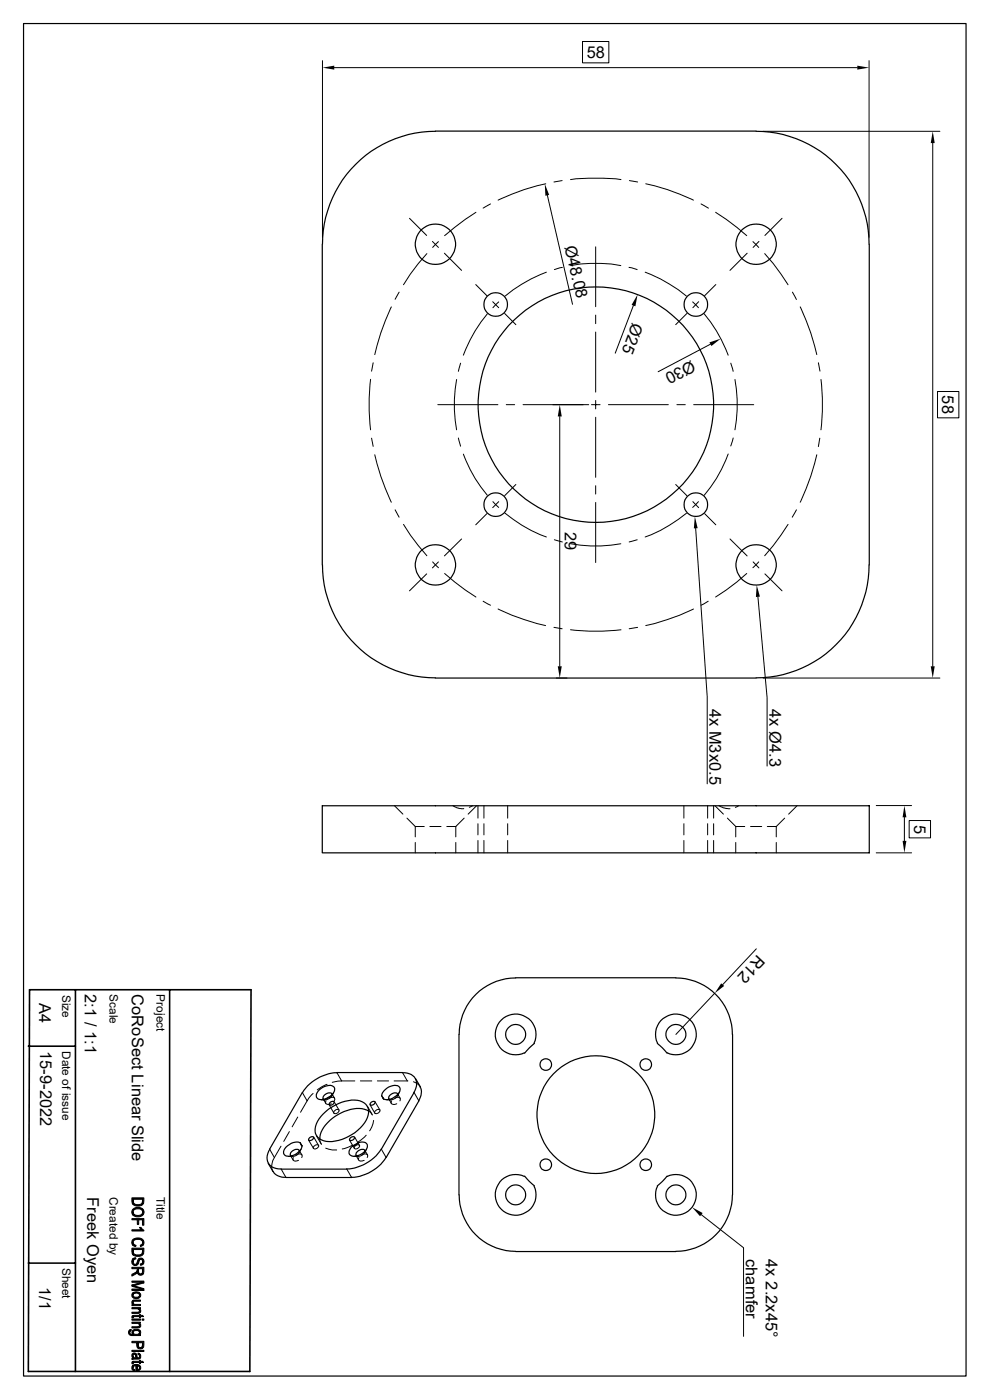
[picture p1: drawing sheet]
<svg xmlns="http://www.w3.org/2000/svg" width="210mm" height="297mm" viewBox="0 0 210 297" stroke-linecap="round" stroke-linejoin="round" font-family="sans-serif">
<g fill="none" stroke="#000" stroke-width=".25">
<path d="M5 5h199.9v286.9h-199.9zM92.4 27.8h68M92.4 27.9a24 24 0 0 0-24 23.9M160.4 27.9a24 24 0 0 1 24 23.9M68.4 51.8v68M184.4 51.8v68M68.4 119.8a24 24 0 0 0 24 24h68a24.1 24.1 0 0 0 24-24M68.4 170.9h116v10h-116zM97.4 219.5v34M109.4 207.4h34M109.4 207.5a12 12 0 0 0-12 12M143.4 207.5a12 12 0 0 1 12 12"/>
<path d="M155.4 219.5v34M64.1 231.8l-6.9 12M68.6 236.3a8.8 8.8 0 0 1 7.8-2.7 2.46 2.46 0 0 1 1.5 3.5 9.4 9.4 0 0 1-8.7 5 2.6 2.6 0 0 1-1.8-4.2zM70 233.9l.8-.2a.57 .57 0 0 1-.3 .7 .57 .57 0 0 1-.7-.2zM70.3 232.5l-1.3 .7M70.3 232.4l.5-.6a.94 .94 0 0 0 0-1.2 .94 .94 0 0 0-1.1-.3 2.84 2.84 0 0 0-2.6 2.2 1.05 1.05 0 0 0 1.5 .8l.4-.2M70.4 232.3a.61 .61 0 0 0-1-.4l-.8 .7-.1 .4 .2 .3M71.5 227.5h13.9M71.5 227.6a9.3 9.3 0 0 0-7.3 4.2M78.2 235.7a6.2 6.2 0 0 0-5.8 .4 7.9 7.9 0 0 0-4.5 5.1v.5M78.7 233.9l.8-.2a.57 .57 0 0 1-.3 .7 .57 .57 0 0 1-.7-.2zM80.9 232.5l.5 .7-.2-.4"/>
<path d="M81 232.5a2.76 2.76 0 0 1 3.6-2 1.53 1.53 0 0 1-.9 2.2l-1.3 .6-1-.2M84.4 232.3a.61 .61 0 0 0-1-.4l-.9 .7-.1 .4 .2 .3M85.4 227.6a2.49 2.49 0 0 1 2.6 1 2.49 2.49 0 0 1 .1 2.7l-7.2 12.5a9.3 9.3 0 0 1-7.4 4.2M88.1 228.8l1.1 1.7M89.1 230.6a3 3 0 0 1-.3 3l-6.9 12M113.3 221.3a4.3 4.3 0 0 0-3.3-6.1 4.3 4.3 0 0 0-4.9 4.9 4.3 4.3 0 0 0 6.2 3.3M113.4 221.4l-2.1 2M139.4 221.4l2.1 2M139.5 221.3a4.3 4.3 0 0 1 3.2-6.1 4.3 4.3 0 0 1 4.9 4.9 4.3 4.3 0 0 1-6.1 3.3M56.9 246.8l1 1.7M57.2 243.8a2.5 2.5 0 0 0 1 4l1.4 .2M59.6 248h14"/>
<path d="M63.5 244.3a.61 .61 0 0 0-1-.4l-.9 .7v.4l.2 .2M63.8 242.8l.3 .3-.2-.3a1.19 1.19 0 0 0-1.7-.4 2.6 2.6 0 0 0-2 2.2 1.13 1.13 0 0 0 1.6 .6 2.93 2.93 0 0 0 2.3-2.1M65.7 241.4l.7-.2a.57 .57 0 0 1-.2 .7 .57 .57 0 0 1-.8-.2zM74.3 241.4l.8-.2a.57 .57 0 0 1-.3 .7 .57 .57 0 0 1-.7-.2zM74.8 243.1l1.2-.7-.5 .5zM76 242.4l.5-.1a1.03 1.03 0 0 1 1.3 .4 1.03 1.03 0 0 1-.2 1.3 2.91 2.91 0 0 1-3.2 1.1 1.08 1.08 0 0 1 .1-1.6l.3-.3M77.4 244.3a.61 .61 0 0 0-1-.4l-.8 .7-.1 .4 .2 .2M81.9 245.6a9.5 9.5 0 0 1-7.3 4.2h-13.9a2.87 2.87 0 0 1-2.7-1.3M97.4 253.5a12 12 0 0 0 12 12h34a12.1 12.1 0 0 0 12-12M111.3 249.6a4.3 4.3 0 0 0-6.2 3.3 4.3 4.3 0 0 0 4.9 4.9 4.3 4.3 0 0 0 3.3-6.2M111.3 249.5l2.1 2.1M141.5 249.5l-2.1 2.1"/>
<path d="M141.5 249.6a4.3 4.3 0 0 1 6.1 3.3 4.3 4.3 0 0 1-4.9 4.9 4.3 4.3 0 0 1-3.2-6.2"/>
<circle cx="92.4" cy="51.8" r="4.3"/>
<circle cx="160.4" cy="51.8" r="4.3"/>
<circle cx="105.1" cy="64.6" r="2.51"/>
<circle cx="147.6" cy="64.6" r="2.51"/>
<circle cx="126.4" cy="85.8" r="25"/>
<circle cx="92.4" cy="119.8" r="4.3"/>
<circle cx="105.1" cy="107.1" r="2.51"/>
<circle cx="147.6" cy="107.1" r="2.51"/>
<circle cx="160.4" cy="119.8" r="4.3"/>
<circle cx="109.4" cy="219.4" r="2.11"/>
<circle cx="143.4" cy="219.4" r="2.11"/>
<circle cx="115.8" cy="225.8" r="1.22"/>
<circle cx="126.4" cy="236.5" r="12.5"/>
<circle cx="137" cy="225.8" r="1.22"/>
<circle cx="109.4" cy="253.5" r="2.11"/>
<circle cx="115.8" cy="247.1" r="1.22"/>
<circle cx="137" cy="247.1" r="1.22"/>
<circle cx="143.4" cy="253.5" r="2.11"/>
</g>
<g fill="none" stroke="#000" stroke-width=".21">
<path d="M68.4 12.9v37.4M70.9 14.4h111M123.6 8.8h5.6v4.5h-5.6zM184.4 12.9v37.4M115.8 39a43.9 43.9 0 0 0-10.1 3.5M119.3 38.3l-1.8 .3M121 38.1a45.2 45.2 0 0 1 10.7 0M133.5 38.3l1.8 .3M137 39a43.9 43.9 0 0 1 10.1 3.5M161.9 27.9h37.5M197.9 30.4v111M86.9 46.3l3.6 3.7"/>
<path d="M90.6 53.8l-3.6 4.4-1.4 2.2M91.7 51.2l1.3 1.3M93 51.3l-1.2 1.2M94.3 53.7l3.6 3.7M101 45l-2.3 1.5-4.4 3.5M104.1 43.3l-1.6 .9M115.9 57.7a30.2 30.2 0 0 0-8.8 5.1M116.1 41.4l5.4 23.2M119.3 56.7l-1.7 .5M121 56.3a29.5 29.5 0 0 1 10.7 0M126.4 52.4v12.7M133.4 56.7l1.8 .5"/>
<path d="M136.9 57.7a30.2 30.2 0 0 1 8.7 5.1M148.7 43.3l1.6 .9M151.8 45l2.3 1.5 4.3 3.5M158.5 53.7l-3.6 3.7M159.7 51.3l1.3 1.2M161 51.2l-1.2 1.3M162.2 53.8l1.8 2.1 3.2 4.5M165.9 46.3l-3.6 3.7M79.2 77l-.4 1.7M83 65.1a49.7 49.7 0 0 0-3.5 10.1M84.7 62l-.9 1.5M97.7 77l-.5 1.8"/>
<path d="M100.9 60.4l2.4 2.3M103.4 66.6a29.6 29.6 0 0 0-5.1 8.8M104.5 64l1.3 1.3M105.8 64.1l-1.2 1.2M107.1 66.5l2.3 2.4M126.4 70.4v12.8M126.4 66.8v1.9M134.4 64.8l-3.9 10.1M145.7 66.5l-2.4 2.4M146.9 64.1l1.3 1.2M148.2 64l-1.2 1.3M149.4 66.6a29.6 29.6 0 0 1 5.1 8.8"/>
<path d="M150.7 73l-11.1 5.9M151.8 60.4l-2.3 2.3M155 77l.5 1.8M168.1 62l.9 1.5M169.8 65.1a49.7 49.7 0 0 1 3.5 10.1M173.6 77l.3 1.7M78.6 80.5a45.4 45.4 0 0 0 0 10.7M78.8 93l.4 1.7M79.5 96.5a48.1 48.1 0 0 0 3.5 10.1M92.9 85.9h12.7M96.9 80.5a29.5 29.5 0 0 0 0 10.7M97.2 92.9l.5 1.8"/>
<path d="M98.3 96.4a29.5 29.5 0 0 0 5.1 8.7M107.4 85.9h1.8M111 85.9h13.9M118.7 88.3v53.1M125.5 85.9h1.8M126.4 88.5v12.8M126.4 85v1.7M129.1 85.9h12.7M143.6 85.9h1.8M147.2 85.9h12.7M154.5 96.3a28.8 28.8 0 0 1-5.1 8.8M155.5 92.9l-.5 1.7"/>
<path d="M155.9 80.5a29.5 29.5 0 0 1 0 10.7M173.3 96.5a48.1 48.1 0 0 1-3.5 10.1M173.9 93l-.3 1.7M174.2 80.5a44.9 44.9 0 0 1 0 10.7M198.9 83.1h4.5v5.5h-4.5zM83.8 108.2l.9 1.5M85.6 111.3l1.4 2.2 3.6 4.4M91.8 119.2l1.2 1.2M93 119.2l-1.3 1.3M97.9 114.3l-3.6 3.6M103.3 109l-2.4 2.3M104.6 106.4l1.2 1.3"/>
<path d="M105.8 106.4l-1.3 1.3M107.1 108.9a29.4 29.4 0 0 0 8.8 5M109.4 102.8l-2.3 2.4M117.6 114.5l1.7 .5M121.1 115.4a29.2 29.2 0 0 0 10.6 0M126.4 103v1.8M126.4 106.6v12.7M135.2 114.5l-1.7 .5M143.3 102.8l2.4 2.4M145.6 108.9a30.9 30.9 0 0 1-8.7 5M147 106.4l1.2 1.3M147.6 112.1l2.4 35.8v18.4"/>
<path d="M148.2 106.4l-1.3 1.3M149.5 109l2.3 2.3M154.9 114.3l3.6 3.6M159.8 119.2l1.2 1.3M161 119.2l-1.3 1.2M167.2 111.3l-3.2 4.4-1.8 2.2M169 108.2l-.9 1.5M90.5 121.8l-3.6 3.5M94.3 121.7l4.4 3.5 2.3 1.5M102.5 127.6l1.6 .8M105.7 129.2a43.2 43.2 0 0 0 10 3.5M117.5 133.1l1.8 .3"/>
<path d="M121 133.6a45.2 45.2 0 0 0 10.7 0M135.3 133.1l-1.8 .3M147.1 129.2a42.8 42.8 0 0 1-10.1 3.5M150.2 127.6l-1.5 .8M158.4 121.7l-2.1 1.8-4.5 3.2M160.8 126.6l1.9 21.4v14.5M162.3 121.8l3.6 3.5M118 143.8h2.3M161.9 143.8h37.5M83.7 170.9l1.8 1.8M86.3 173.6l1.8 1.7M88.1 175.3h1.9"/>
<path d="M88.1 175.3v2.2M88.1 178.7v2.2M91.2 175.3h2.4M94.8 175.3h1.9M96.1 170.9l1.2 .6h1.1M96.7 175.3v2.2M96.7 178.7v2.2M98.5 173.6l-1.8 1.7M100.2 170.9l-.6 .4M101.1 170.9l-1.8 1.8M101.4 170.9v2.7M101.4 174.8v2.3"/>
<path d="M101.4 178.3v2.6M102.7 170.9v2.7M102.7 174.8v2.3M102.7 178.3v2.6M107.7 170.9v2.7M107.7 174.8v2.3M107.7 178.3v2.6M145.1 170.9v2.7M145.1 174.8v2.3M145.1 178.3v2.6M150.1 170.9v2.7M150.1 174.8v2.3"/>
<path d="M150.1 178.3v2.6M151.4 170.9v2.7M151.4 174.8v2.3M151.4 178.3v2.6M151.7 170.9l1.8 1.8M152.5 170.9l1 .5 1.4 .2M154.3 173.6l1.8 1.7M156.1 175.3h1.9M156.1 175.3v2.2M156.1 178.7v2.2M156.7 170.9l-.7 .4M159.2 175.3h2.4"/>
<path d="M162.8 175.3h1.9M164.7 175.3v2.2M164.7 178.7v2.2M166.5 173.6l-1.8 1.7M169.1 170.9l-1.8 1.8M185.9 170.9h7.5M191.9 173.4v5M192.9 174.1h4.5v3.7h-4.5zM185.9 180.9h7.5M151.6 210.7l-8.2 8.8M160.4 201.3l-7.1 7.6M63.2 237l-1.2 2.1"/>
<path d="M64.1 231.8l1.1 1.8 1.2-1.6M65.2 233.6l-1.4 2.4M68.2 233.3h.8M68.5 233.1l.6 1M69.2 233.6a.53 .53 0 0 0 0 .7 .53 .53 0 0 0 .7 0l.4-.2M69.4 230l-2.1 1.2M69.8 234.4l1 1.7M69.8 233a.75 .75 0 0 1 1.2 .2l-.1 .4M70.3 232.5l-.6 .4-.7 .3M70.4 232l.6 1M70.4 232.2a1.47 1.47 0 0 1-1.7 1.1M70.8 231.8l-.4 .8"/>
<path d="M70.9 233.7l1 1.8M71 235.7l.5-.3a.34 .34 0 0 1 .4 .2 .34 .34 0 0 1-.2 .5l-.5 .2a.33 .33 0 0 1-.4-.2 .33 .33 0 0 1 .2-.4zM71.5 227.5l1 1.8M72.5 229.3l-2 .3M72.5 229.3h2.8M76.5 229.3h2.4M77.9 234.7l1.1 1.7M78.2 235.7l.8 .9M78.5 234.4l1 1.7M79.2 237.7l-.3 1.4-.5 .8M79.5 233.7l1.1 1.8M79.6 235.7l.6-.3a.34 .34 0 0 1 .4 .2 .34 .34 0 0 1-.3 .5l-.4 .2a.33 .33 0 0 1-.4-.2 .33 .33 0 0 1 .1-.4z"/>
<path d="M80.1 229.3h2.3M80.9 232.5l.3 .4M82 233.3h.9M82.5 233.1l.5 1M83.1 233.6a.53 .53 0 0 0 0 .6 .53 .53 0 0 0 .7 .1l.4-.2M83.6 229.3h2.8M83.7 233a.69 .69 0 0 1 .7-.2 .69 .69 0 0 1 .5 .5l-.1 .3M84.3 232l.6 1M84.4 232.2a1.47 1.47 0 0 1-1.8 1.1M84.7 231.8l-.5 .8M85.4 227.5l1 1.8h.1M87.7 229.5l1.1 .6 .4 .4"/>
<path d="M87.8 231.8l1.1 1.8M57.2 243.8l1 1.8a3.1 3.1 0 0 0-.3 2.9M59.6 243.2l-1.4 2.4M59.6 248l1.1 1.8M61.2 245.3h.9M61.4 240.1l-1.2 2M61.6 245.1l.6 1M62.2 245.6a.53 .53 0 0 0 .1 .7 .53 .53 0 0 0 .7 0l.3-.1M62.9 245a.63 .63 0 0 1 .8-.2 .63 .63 0 0 1 .3 .8M63.5 244.1l.6 .9M63.5 244.3a1.49 1.49 0 0 1-1.7 1M63.7 242.4l.2 .5"/>
<path d="M63.9 243.8l-.5 .8M65.4 241.9l1.1 1.7M66.5 241.2l1.1 1.8M66.6 243.2l.6-.3a.34 .34 0 0 1 .4 .3 .34 .34 0 0 1-.3 .3l-.5 .3a.32 .32 0 0 1-.4-.3 .32 .32 0 0 1 .2-.3zM67.1 240.9l1 1.8M67.8 241.7l.4 1.1M69.1 243.6l1.4 .4h.9M73.6 248l1 1.8M74.1 241.9l1.1 1.7M74.8 243l-2.2 .8M75.1 245.3h.9M75.2 241.2l1 1.8"/>
<path d="M75.3 243.2l.6-.3a.34 .34 0 0 1 .4 .3 .34 .34 0 0 1-.3 .3l-.5 .3a.32 .32 0 0 1-.4-.3 .32 .32 0 0 1 .2-.3zM75.5 245.1l.6 1M76.2 245.6a.53 .53 0 0 0 0 .7 .53 .53 0 0 0 .7 0l.4-.1M76.8 245a.64 .64 0 0 1 .8-.2 .64 .64 0 0 1 .3 .7v.1M77.4 244.1l.6 .9M77.4 244.3a1.47 1.47 0 0 1-1.7 1M77.7 240.8l-1.8 1.6M77.8 243.8l-.5 .8M80.9 243.8l1 1.8M148.8 257.7l8.9 7v18.8"/>
</g>
<path d="M6.3 210h47l-.3 81h-47zM16 210v81M36 210v81M6 222h10M6 268h10" fill="none" stroke="#000" stroke-width=".34"/>
<g fill="#000" stroke="#000" stroke-width=".21">
<path d="M28.3 254.4v.5a1.13 1.13 0 0 0 1.9 .3v-.4v.8l-.3 .2h-1.3l-.3-.2z" fill-rule="evenodd"/>
<path d="M28.2 256.5l.7-.3h.6l.8 .3v.6l-.2-.3a1.14 1.14 0 0 0-1.9 .3v.7l-.3-.6z" fill-rule="evenodd"/>
<path d="M28 254.1h2.5l-.1 1.3-.2 .2v-1.2h-1.9v1.2l-.3-.4z" fill-rule="evenodd"/>
<path d="M28 258.5h2.5v1.4h-.3v-1.1h-.8v1h-.3v-1h-1.1z" fill-rule="evenodd"/>
<path d="M28.2 257.1l.3 .6 1 .2a.8 .8 0 0 0 .8-.8v-.6l.3 .6-.1 .4-.3 .4-.7 .2h-.8l-.4-.2z" fill-rule="evenodd"/>
<path d="M28.1 279.1h.2v.5h-.3z" fill-rule="evenodd"/>
<path d="M28.2 276.4l.1 .4z" fill-rule="evenodd"/>
<path d="M28.2 267l.6-.2v.3a.65 .65 0 0 0-.6 .6z" fill-rule="evenodd"/>
<path d="M28.2 263.6a.65 .65 0 0 0 .7 .6l-.1 .3-.5-.2z" fill-rule="evenodd"/>
<path d="M28 270.3l.8-.3 .3-.5v.5l-.1 .2-1 .5z" fill-rule="evenodd"/>
<path d="M29.5 277.6l.1 .4z" fill-rule="evenodd"/>
<path d="M28.2 274.3l.5-.2 .7 .1 .2 .1v.5a.76 .76 0 0 0-.7-.5 .76 .76 0 0 0-.7 .5z" fill-rule="evenodd"/>
<path d="M28.1 275.9l.3-.1h1.4v.3h-1.4l-.2 .6-.2-.2z" fill-rule="evenodd"/>
<path d="M28 276.8h.3v-.2l.2 .1h1.3v.3h-1.8z" fill-rule="evenodd"/>
<path d="M28 277.4h1.8v.2h-.3v.3l-.3-.2h-1.2z" fill-rule="evenodd"/>
<path d="M28.2 274.3v.5a.79 .79 0 0 0 1.4 0v-.5a.75 .75 0 0 1 .1 1 .75 .75 0 0 1-1 .2h-.1a.67 .67 0 0 1-.6-.5 .67 .67 0 0 1 .2-.7z" fill-rule="evenodd"/>
<path d="M28 278.4l1.5-.1 .1-.6a.54 .54 0 0 1 .2 .7 .54 .54 0 0 1-.7 .2h-1.1z" fill-rule="evenodd"/>
<path d="M29.6 260.4h.3l.1 .5z" fill-rule="evenodd"/>
<path d="M28.3 265.1v.5a1.09 1.09 0 0 0 1.8 .3l.1-.4v.7l-.4 .3-1.3-.1-.2-.1z" fill-rule="evenodd"/>
<path d="M30.3 263.6v.6l-.5 .3v-.3l.4-.3z" fill-rule="evenodd"/>
<path d="M30.3 267.6v.7l-.5 .1v-.3l.3-.1z" fill-rule="evenodd"/>
<path d="M29.4 269.2v.5a.43 .43 0 0 0 .4 .6 .43 .43 0 0 0 .4-.5v.7l-.8-.1z" fill-rule="evenodd"/>
<path d="M28.3 279.1h1.3v-.2h.2v.2h.5l.1 .2h-.6v.3h-.2v-.3h-1.2l-.1 .2z" fill-rule="evenodd"/>
<path d="M28 273.5h2.1l.4 .3h-2.5z" fill-rule="evenodd"/>
<path d="M28 271.8h2.5v.4l-.4-.2h-2.1z" fill-rule="evenodd"/>
<path d="M28 260.9h2v-.4l.5 .5v.2h-2.5z" fill-rule="evenodd"/>
<path d="M28 264.8h2.5l-.1 1.2-.2 .2v-1.1h-1.9v1.2l-.3-.4z" fill-rule="evenodd"/>
<path d="M28 268.9h2.5l-.1 1.3-.1 .2-.1-1.2h-.8v1.2l-.3-.4v-.8h-1.1z" fill-rule="evenodd"/>
<path d="M28 272.6l2.5 .8v.4l-.4-.3-2.1-.6z" fill-rule="evenodd"/>
<path d="M28 272.6l2.1-.6 .4 .2-2.1 .6z" fill-rule="evenodd"/>
<path d="M28.3 262.9l.7-.3 .9 .1 .5 .4 .1 .3v.5l-.2 .3v-.6a1.1 1.1 0 0 0-1.7-.5l-.3 .3-.1 .8-.3-.6z" fill-rule="evenodd"/>
<path d="M28.2 267v.7a.45 .45 0 0 0 .5 .5 .45 .45 0 0 0 .4-.5l.1-.1a.72 .72 0 0 1 1.1-.6 .72 .72 0 0 1 0 1.3v-.7a.42 .42 0 0 0-.5-.4 .42 .42 0 0 0-.3 .6l-.1 .1a.78 .78 0 0 1-1.2 .4 .78 .78 0 0 1 0-1.3z" fill-rule="evenodd"/>
<path d="M27.6 282.1h.3l-.4 .6z" fill-rule="evenodd"/>
<path d="M28 286.5h2.5v.2h-2.5z" fill-rule="evenodd"/>
<path d="M28.2 287.6v.5z" fill-rule="evenodd"/>
<path d="M27.5 282.2v.5a.54 .54 0 0 0 .7 .4v.2h-.1a.67 .67 0 0 1-.8-.3 .67 .67 0 0 1 .2-.8z" fill-rule="evenodd"/>
<path d="M28 288.9l.3-.1v.5h-.3z" fill-rule="evenodd"/>
<path d="M28.2 289.6v.8l.4 .2-.1 .3a.71 .71 0 0 1-.5-.5 .71 .71 0 0 1 .2-.8z" fill-rule="evenodd"/>
<path d="M28.2 287.1l.3-.1 .4 .2v.8a.46 .46 0 0 0-.1-.5 .46 .46 0 0 0-.5-.1l-.1 .7-.2-.3v-.4z" fill-rule="evenodd"/>
<path d="M29.5 280.7l.1 .4z" fill-rule="evenodd"/>
<path d="M29.3 287.1l.3 .1v.5v-.2l-.3-.2z" fill-rule="evenodd"/>
<path d="M28.2 289.6l.4-.1 1 .1v.6l-.1-.3-.4-.2v1.2h-.3v-1.2l-.4 .2-.2 .3z" fill-rule="evenodd"/>
<path d="M28.1 282.3l.5-.3h.6l.4 .2v.5a.77 .77 0 0 0-1.4 0v.6l-.2-.6z" fill-rule="evenodd"/>
<path d="M28 280.5h1.8v.2h-.3v.3l-.2-.2h-1.3z" fill-rule="evenodd"/>
<path d="M28.2 282.7a.85 .85 0 0 0 1.4 .1v.3h.2v.2h-1.6z" fill-rule="evenodd"/>
<path d="M28 279.8h1.8v.3h-1.8z" fill-rule="evenodd"/>
<path d="M28 281.5l1.4-.1 .2-.2v-.4a.54 .54 0 0 1 .2 .7 .54 .54 0 0 1-.7 .2h-1.1z" fill-rule="evenodd"/>
<path d="M29.6 282.2l.1 .1a.54 .54 0 0 1-.1 .8z" fill-rule="evenodd"/>
<path d="M28.2 287.8l.3 .3h.4v-.8l.1 .1a.43 .43 0 0 0 .1 .5 .43 .43 0 0 0 .4 .1l.1-.8 .2 .2a.62 .62 0 0 1 0 .7 .62 .62 0 0 1-.6 .2l-1.2 .1v-.2l.2-.1z" fill-rule="evenodd"/>
<path d="M29.1 289.7v.9h.2l.3-.3v-.7a.7 .7 0 0 1 .2 .8 .7 .7 0 0 1-.7 .5z" fill-rule="evenodd"/>
<path d="M29.3 284.9v.5a.47 .47 0 0 0 .5 .5 .47 .47 0 0 0 .4-.5v.6l-.4 .2-.4-.1z" fill-rule="evenodd"/>
<path d="M28.3 288.8h1.3v-.2h.2v.2h.5l.1 .3h-.6v.2h-.2v-.2h-1.2l-.1 .1z" fill-rule="evenodd"/>
<path d="M30.1 279.8h.4v.3h-.4z" fill-rule="evenodd"/>
<path d="M28 284.6h2.5v1.2l-.3 .2v-1.1h-.9v1.1l-.3-.3v-.8h-1z" fill-rule="evenodd"/>
</g>
<g fill="#000">
<path d="M68.4 14.4l2.5-.5v.9zM181.9 13.9l2.5 .5-2.5 .4zM197.9 27.9l.4 2.5h-.9zM115.6 39l.9 2.4-.8 .1zM135.3 62.5l-.5 2.5-.8-.3zM150.5 72.6l2.4-.8-2 1.6zM118.7 85.9l.5 2.4h-.9zM147.4 109.6l.6 2.5h-.8zM160.5 124.1l.7 2.5-.8 .1zM118.3 141.4h.9l-.5 2.4zM197.4 141.4h.9l-.4 2.4zM191.9 170.9l.4 2.5h-.8z"/>
<path d="M191.5 178.4h.8l-.4 2.5zM153 208.6l.6 .6-2 1.5zM146.8 256.1l2.3 1.2-.6 .7z"/>
</g>
<g font-size="3.5">
<text x="124.5" y="12.3">58</text>
<text x="119.8" y="52.3" transform="rotate(77 119.8 52.3)">Ø48.08</text>
<text x="134.2" y="68.3" transform="rotate(111 134.2 68.3)">Ø25</text>
<text x="146.7" y="76.4" transform="rotate(152 146.7 76.4)">Ø30</text>
<text x="199.9" y="83.9" transform="rotate(90 199.9 83.9)">58</text>
<text x="119.8" y="112.9" transform="rotate(90 119.8 112.9)">29</text>
<text x="150.5" y="150.4" transform="rotate(90 150.5 150.4)">4x M3x0.5</text>
<text x="163.2" y="150.5" transform="rotate(90 163.2 150.5)">4x Ø4.3</text>
<text x="193.9" y="174.9" transform="rotate(90 193.9 174.9)">5</text>
<text x="160.7" y="202.5" transform="rotate(133 160.7 202.5)">R12</text>
<text x="8.3" y="212.9" transform="rotate(90 8.3 212.9)">A4</text>
<text x="18" y="210.9" transform="rotate(90 18 210.9)">2:1 / 1:1</text>
<text x="28" y="210.9" transform="rotate(90 28 210.9)">CoRoSect Linear Slide</text>
<text x="8.5" y="223" transform="rotate(90 8.5 223)">15-9-2022</text>
<text x="18.5" y="254" transform="rotate(90 18.5 254)">Freek Oyen</text>
<text x="158.2" y="267.1" transform="rotate(90 158.2 267.1)">chamfer</text>
<text x="162.4" y="267.2" transform="rotate(90 162.4 267.2)">4x 2.2x45°</text>
<text x="8.3" y="273" transform="rotate(90 8.3 273)">1/1</text>
</g>
<g font-size="2.5">
<text x="13.2" y="211" transform="rotate(90 13.2 211)">Size</text>
<text x="23.2" y="210.9" transform="rotate(90 23.2 210.9)">Scale</text>
<text x="33.2" y="210.9" transform="rotate(90 33.2 210.9)">Project</text>
<text x="13.2" y="223" transform="rotate(90 13.2 223)">Date of issue</text>
<text x="23.2" y="254" transform="rotate(90 23.2 254)">Created by</text>
<text x="33.2" y="254" transform="rotate(90 33.2 254)">Title</text>
<text x="13.2" y="269" transform="rotate(90 13.2 269)">Sheet</text>
</g>
</svg>
